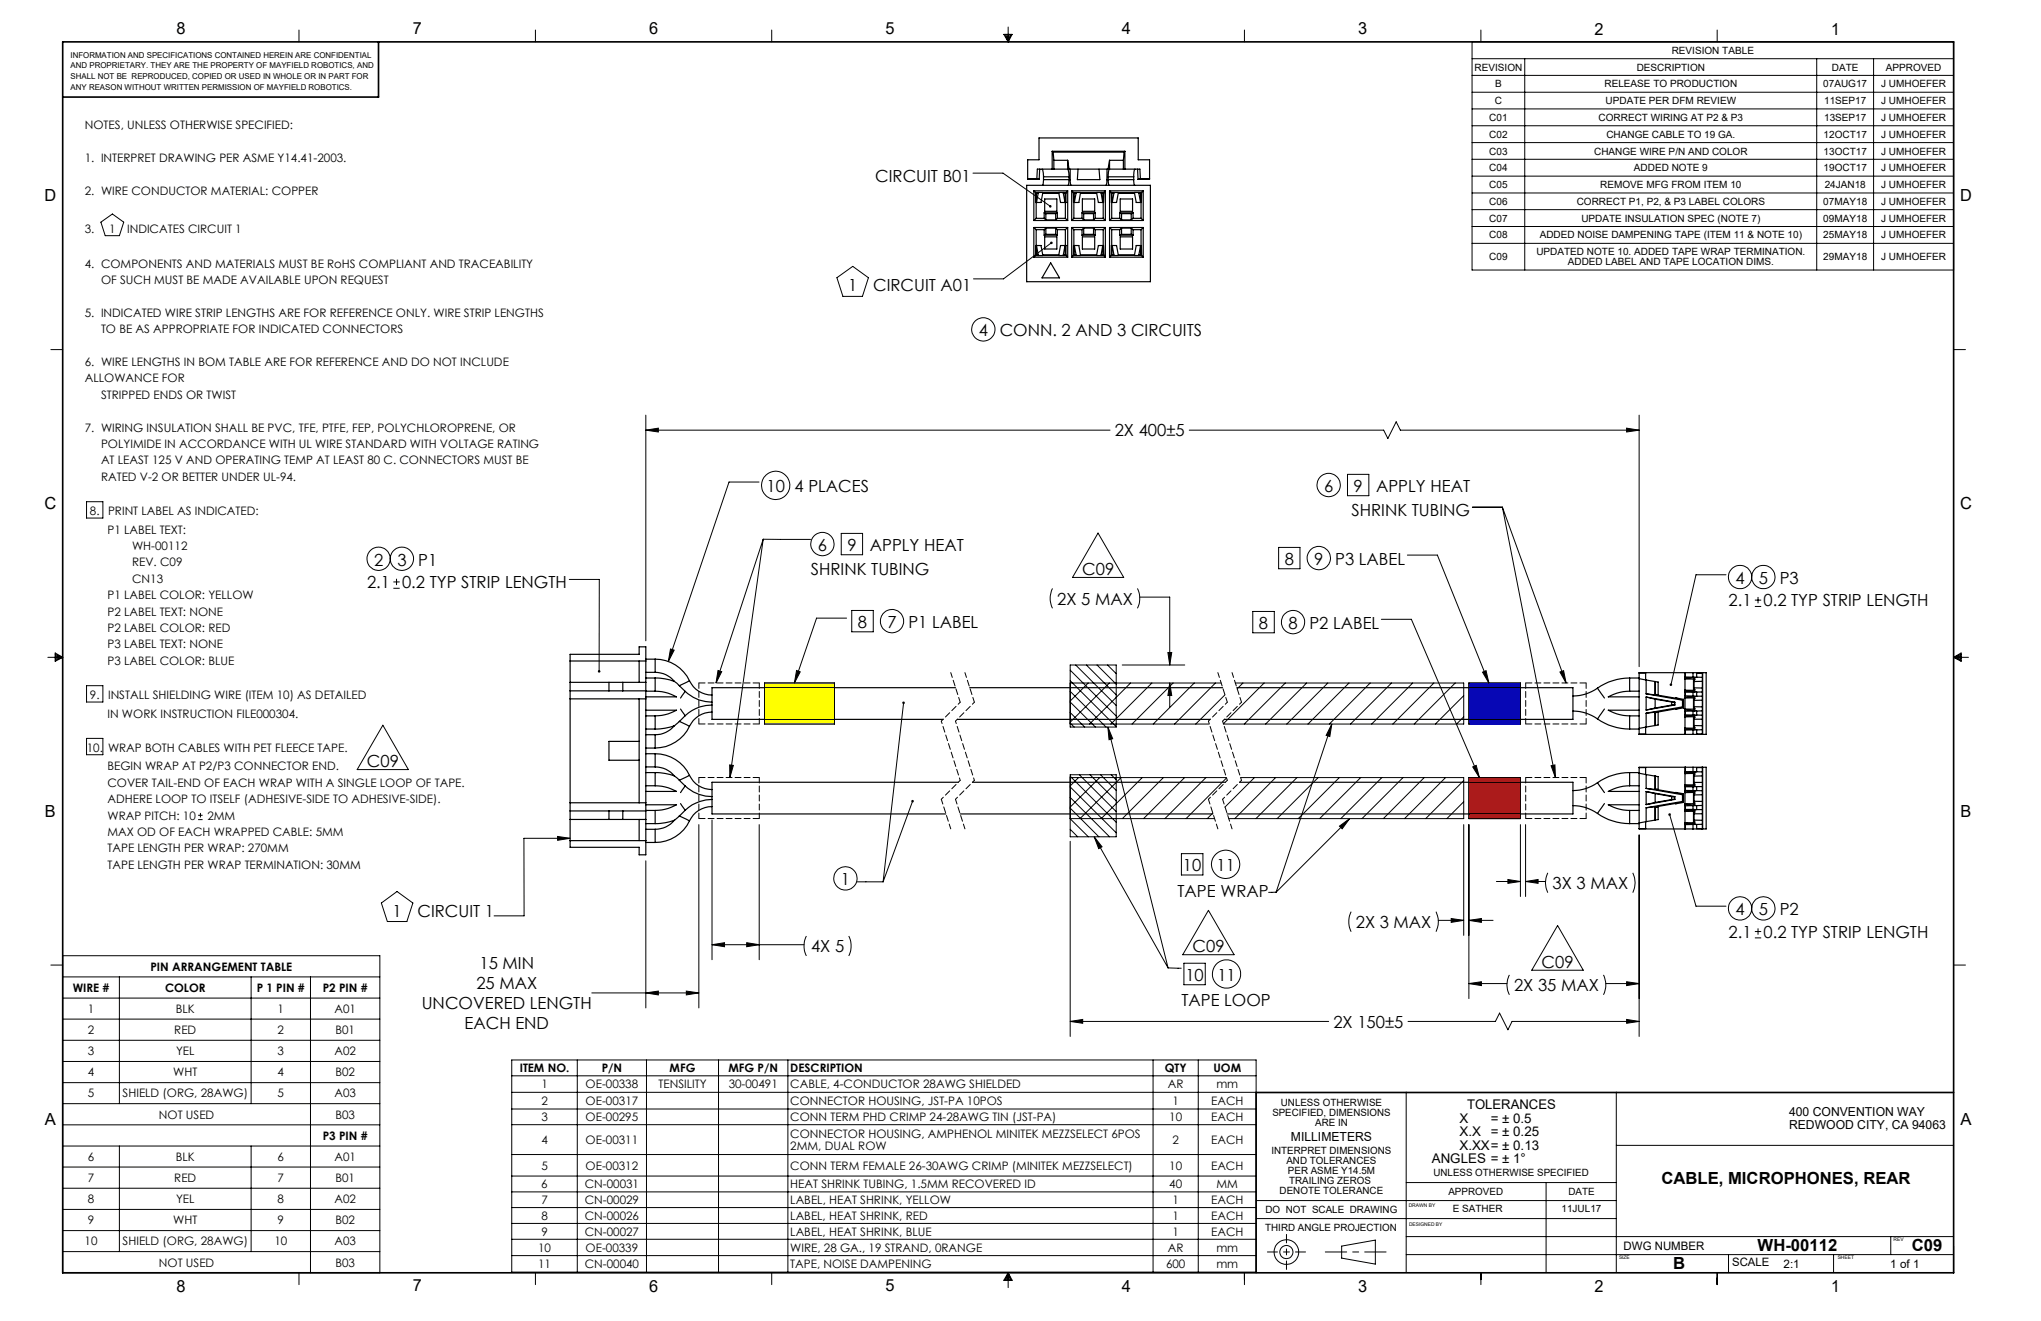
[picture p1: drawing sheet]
<svg xmlns="http://www.w3.org/2000/svg" width="432mm" height="279mm" viewBox="0 0 432 279" stroke-linecap="round" stroke-linejoin="round" font-family="sans-serif">
<g fill="none" stroke="#000" stroke-width=".21">
<path d="M63.3 6.4v2.5M113.3 6.4v2.5M163.3 6.4v2.5M212.4 7.3h1.7l-.8 1.6zM212.7 7.3l.6 1.6M213 7.3l.3 1.6M213.3 5.7v3.2M213.5 7.3l-.2 1.6M213.9 7.3l-.6 1.6M263.3 6.4v2.5M313.3 6.4v2.5M363.3 6.4v2.5"/>
<path d="M10.8 73.9h2.5M413.3 73.9h2.5M10.1 139h3.2M11.7 138.1l1.6 .9-1.6 .9zM11.7 138.4l1.6 .6M11.7 138.7l1.6 .3M13.3 139l-1.6 .6M13.3 139l-1.6 .3M413.3 139h3.2M413.3 139l1.6-.9v1.8zM413.3 139l1.6 .6M413.3 139l1.6 .3"/>
<path d="M414.9 138.4l-1.6 .6M414.9 138.7l-1.6 .3M161.7 144.5h14.8v8.6h-14.8zM310.8 144.5h10.9v8.6h-10.9zM310.8 164.5h10.9v8.6h-10.9zM10.8 204.1h2.5M413.3 204.1h2.5M297.5 231.1v38.1M341.9 231.1v38.1M265.7 257.7h76.2M265.7 253.9h76.2M297.5 250.1h44.4"/>
<path d="M327.1 250.1v19.1M341.9 242.3h71.4M63.3 269.2v2.5M113.3 269.2v2.5M163.3 269.2v2.5M213.3 269.2v3.1M213.3 269.2l.8 1.6h-1.7zM213.3 269.2l-.6 1.6M213.3 269.2l-.3 1.6M213.3 269.2l.6 1.6M213.3 269.2l.2 1.6M263.3 269.2v2.5"/>
<path d="M283.8 263.6l7.2-1.3v5.1l-7.2-1.3zM297.5 265.4h115.8M297.5 261.5h115.8M313.3 269.2v2.5M363.3 269.2v2.5M365.7 265.4v3.8M387.9 265.4v3.8M400 261.5v3.9M413.3 263.6v5.6"/>
<circle cx="208" cy="69.7" r="2.47"/>
<circle cx="272.2" cy="264.8" r="2.6"/>
<circle cx="272.2" cy="264.8" r="1.38"/>
</g>
<path d="M293.2 264.8h-12.8" fill="none" stroke="#000" stroke-width=".21" stroke-dasharray="15.2 1.3 1.3 1.3" stroke-dashoffset="10.7"/>
<path d="M276.2 264.8h-8.1" fill="none" stroke="#000" stroke-width=".21" stroke-dasharray="15.2 1.3 1.3 1.3" stroke-dashoffset="13.1"/>
<path d="M272.2 268.5v-7.4" fill="none" stroke="#000" stroke-width=".21" stroke-dasharray="15.2 1.3 1.3 1.3" stroke-dashoffset="13.4"/>
<path d="M13.3 8.9h400v260.3h-400zM80.1 8.9v11.6h-66.8M413.3 231.1h-147.6v38.1" fill="none" stroke="#000" stroke-width=".35"/>
<path d="M310.8 164.5h10.9v8.6h-10.9z" fill-rule="evenodd" fill="#f00"/>
<path d="M161.7 144.5h14.8v8.6h-14.8z" fill-rule="evenodd" fill="#ff0"/>
<path d="M310.8 144.5h10.9v8.6h-10.9z" fill-rule="evenodd" fill="#00f"/>
<g fill="none" stroke="#000" stroke-width=".21">
<path d="M311.4 8.9h101.9v48.2h-101.9zM311.4 12.4h101.9M311.4 19.5h101.9M311.4 15.9h101.9M322.6 12.4v44.7M384.4 12.4v44.7M396.4 12.4v44.7M205.8 36.6h6.4l10 7M311.4 23h101.9M311.4 26.6h101.9M311.4 30.2h101.9M311.4 33.7h101.9"/>
<path d="M311.4 37.3h101.9M21.3 47l2.5-1.7 2.4 1.7-.9 2.8h-3zM177.1 58.7l3.3-2.4 3.3 2.4-1.2 4h-4.2zM222.4 51.4l-10.1 7.6h-6.3M311.4 40.8h101.9M311.4 44.3h101.9M311.4 47.9h101.9M311.4 51.5h101.9M136.6 91l2.7-.4v.8zM136.6 87.8v47.7M136.6 91h98.2M251.6 91h41.1l.9 1.7 1.8-3.5 .9 1.8h50.5"/>
<path d="M344.1 90.6l2.7 .4-2.7 .4zM346.8 87.8v53.2M18.3 106.1h3.5v3.5h-3.5zM160.6 102h-6.4l-12.8 37.9M161.5 114.1l-10 30.4M161.5 114.1h10M161.5 114.1l-7.1 50.4M178 112.8h4.5v4.5h-4.5zM232.3 112.7l5.4 9.4h-10.8zM270.5 115.8h4.5v4.5h-4.5zM285.1 100.3h4.5v4.5h-4.5zM297.7 117.4h6.4l10.9 27.1"/>
<path d="M311.5 107.3h6.4M317.9 107.3l13.4 37.2M317.9 107.3l11.2 57.2M83.2 124.4h1.4M83.2 123.1h1.4M83.9 122.4v1.4M120.4 122.6h6.4v19.4M141.9 137.3l.7 .2-1.2 2.4zM179.1 130.7h-6.3l-4.7 13.8M180.2 129.1h4.5v4.5h-4.5zM222.7 124.5l-.2 .2a4.8 4.8 0 0 0 .2 4M240.6 124.5a4.7 4.7 0 0 1 0 4.2"/>
<path d="M241.1 126.3h6.4v14.4M247.1 138h.8l-.4 2.7zM265 129.3h4.6v4.5h-4.6zM292.2 131h6.4l14.4 33.5M365.2 121.6h-6.4l-5.3 23.2M371.3 128.3h1.3M371.3 126.9h1.3M371.9 126.3v1.3M18.3 145h3.5v3.5h-3.5zM18.3 156.2h3.5v3.4h-3.5zM81 153.4l5.4 9.4h-10.8zM151.9 141.8l.8 .3-1.2 2.4z"/>
<path d="M161.7 144.5h14.8v8.6h-14.8zM168.5 141.8l.8 .3-1.2 2.4zM191.2 148.6l-4.4 37.9M226.4 140.7h9.7v13.1h-9.7zM226.4 144.5h31.9M226.4 153.1h29.4M226.4 153l.9 .8M226.4 150.7l3.1 3.1M226.4 148.5l5.3 5.3M226.4 146.2l7.6 7.6M226.4 144l9.7 9.7M226.4 141.7l9.7 9.7"/>
<path d="M227.6 140.7l8.5 8.5M229.8 140.7l6.3 6.3M230.2 144.5l-3.8 3.8M232.1 140.7l4 4M234.3 140.7l1.8 1.8M234.4 153.8l12.7 50.9M234.4 153.8l1 2.4-.8 .3zM234.7 144.5l-8.3 8.3M237.4 140.7h13.2M239.2 144.5l-8.7 8.6M243.7 144.5l-8.7 8.6M247.5 144.5l.4 2.6h-.8z"/>
<path d="M247.5 144.5v5M248.2 144.5l-8.7 8.6M252.7 144.5l-8.7 8.6M257.1 144.5l-8.6 8.6M259.2 147l-6.2 6.1M261.3 144.5h48.4v8.6h-50.9M263 144.5l-1.3 1.2M267.4 144.5l-8.6 8.6M271.9 144.5l-8.7 8.6M276.4 144.5l-8.6 8.6M280.9 144.5l-8.7 8.6M281.8 153.1l-11.8 35.6"/>
<path d="M281.8 153.1l-.5 2.7-.7-.3zM285.4 144.5l-8.7 8.6M289.9 144.5l-8.7 8.6M294.4 144.5l-8.7 8.6M298.9 144.5l-8.7 8.6M303.4 144.5l-8.7 8.6M307.9 144.5l-8.7 8.6M309.7 147.1l-6 6M309.7 151.6l-1.5 1.5M310.8 144.5h10.9v8.6h-10.9zM313.7 142.2l.7-.3 .6 2.6zM330 142.1l.8-.2 .5 2.6z"/>
<path d="M41.9 173.4h1M41.9 172.4h1M42.4 171.9v1M118 176.9l2.6 .4-2.6 .4zM120.6 177.3h-9.8l.1 16.4h-6.4M147.8 174.4v38.8M150.6 173.4v29.6M154.4 161.8l.8 .1-.8 2.6zM160.6 174.4v28.6M193.1 169.4l-6.3 17.1M226.4 163.9h9.7v13.1h-9.7zM226.4 177.9v41.3"/>
<path d="M226.4 164.5h33M226.4 175.4l1.6 1.6M226.4 170.9l6.1 6.1M226.4 168.7l8.3 8.3M226.4 166.4l9.7 9.7M226.4 164.2l9.7 9.7M228.2 164.5l-1.8 1.7M228.4 163.9l7.7 7.8M230.6 163.9l5.5 5.5M231.5 177l15.6 27.7M231.5 177l1.7 2.1-.8 .4zM232.7 164.5l-6.3 6.2"/>
<path d="M232.8 163.9l3.3 3.3M235.1 163.9l1 1M237.2 164.5l-8.7 8.6M241.7 164.5l-8.7 8.6M246.1 164.5l-8.6 8.6M250.6 164.5l-8.7 8.6M255.1 164.5l-8.6 8.6M256.6 172l-1.2 1.1M256.9 173.1h-30.5l3.9 3.9M259.5 164.6l-8.6 8.5M262.4 164.5h47.3v8.6h-49.8M265.4 164.5l-6.2 6.2"/>
<path d="M269.9 164.5l-8.7 8.6M274.4 164.5l-8.7 8.6M278.9 164.5l-8.7 8.6M283.4 164.5l-8.7 8.6M283.4 174.7l2.1-1.6-1.5 2.2zM285.5 173.1l-15.5 15.6M287.9 164.5l-8.7 8.6M292.3 164.5l-8.6 8.6M296.8 164.5l-8.7 8.6M301.3 164.5l-8.6 8.6M305.8 164.5l-8.7 8.6M309.7 174.4v23.4"/>
<path d="M309.7 165.1l-8.1 8M309.7 169.6l-3.6 3.5M310.8 164.5h10.9v8.6h-10.9zM310.8 174.4v36.8M311.6 162.2l.7-.3 .7 2.6zM321.7 174.4v15.2M322.8 174.4v15.2M328.2 162l.8-.2 .1 2.7zM346.8 176.6v42.6M353.2 172.3l5.6 19.4h6.4M80.7 191l3.3-2.4 3.3 2.4-1.2 3.9h-4.1zM136.6 182.1v31.1"/>
<path d="M150.6 199.8l2.7-.4v.8zM150.6 199.8h19.5M158 199.4l2.6 .4-2.6 .4zM170.6 198a4.7 4.7 0 0 0 0 4.2M179.6 198a4.7 4.7 0 0 1 0 4.2M181.3 186.5h5.5M249.9 180.6h4.6v4.5h-4.6zM255.7 192.5l5.4 9.4h-10.9zM270 188.7h-1.6M285.9 192.8a4.8 4.8 0 0 0 0 4.3M303.8 192.8a4.8 4.8 0 0 1 0 4.3M304.3 194.7h5.4"/>
<path d="M307 194.3l2.7 .4-2.7 .4zM310.8 194.7l2.6-.4v.8zM310.8 194.7h5.1M316.6 186.4h5.1M319 186l2.7 .4-2.7 .4zM322.8 186.4l2.6-.4v.8zM322.8 186.4h4.2M327.4 184.6a4.7 4.7 0 0 0 0 4.2M329.5 195.8l5.5 9.4h-10.9zM345.4 184.6a4.7 4.7 0 0 1 0 4.2M371.3 198.4h1.3M371.3 197h1.3"/>
<path d="M371.9 196.4v1.3M13.3 202.1h67.1v67.1h-67.1zM13.3 206.6h67.1M13.3 211.1h67.1M13.3 215.5h67.1M25.3 206.6v26.8M53.1 206.6v26.8M65.7 206.6v62.6M125.2 210h22.6M136.6 210l2.7-.4v.8zM145.2 209.6l2.6 .4-2.6 .4zM226.4 216l2.7-.4v.8z"/>
<path d="M226.4 216h54.7M247.1 204.7l2.8 .1M250.5 203.7h4.5v4.6h-4.5zM297.9 216h18.5l.9-1.7 1.7 3.5 .9-1.8h26.9M310.8 208l2.6-.4v.9zM310.8 208h8M319.3 206.2a4.4 4.4 0 0 0 0 4.2M339.2 206.2l.2 .3a4.8 4.8 0 0 1-.2 3.9M339.7 208h7.1M344.1 215.6l2.7 .4-2.7 .4zM344.1 207.6l2.7 .4-2.7 .5zM13.3 237.9h67.1"/>
<path d="M13.3 220h67.1M13.3 224.5h67.1M13.3 229h67.1M13.3 233.4h67.1M108.3 224.2h157.4v44.9h-157.4zM108.3 227.5h157.4M108.3 231h157.4M108.3 234.6h157.4M108.3 237.9h157.4M122.1 224.2v44.9M136.8 224.2v44.9M152 224.2v44.9"/>
<path d="M166.7 224.2v44.9M243.9 224.2v44.9M253.5 224.2v44.9M13.3 242.4h67.1M13.3 246.8h67.1M13.3 251.3h67.1M13.3 255.8h67.1M25.3 242.4v22.3M53.1 242.4v22.3M108.3 244.2h157.4M108.3 248.7h157.4M108.3 252.1h157.4"/>
<path d="M108.3 255.4h157.4M108.3 258.8h157.4M13.3 260.3h67.1M13.3 264.7h67.1M108.3 262.1h157.4M108.3 265.6h157.4"/>
<circle cx="80.1" cy="118.2" r="2.46"/>
<circle cx="85" cy="118.2" r="2.46"/>
<circle cx="164.1" cy="102.7" r="2.99"/>
<circle cx="174" cy="115.1" r="2.46"/>
<circle cx="279" cy="118" r="2.46"/>
<circle cx="281.1" cy="102.6" r="2.46"/>
<circle cx="188.7" cy="131.4" r="2.46"/>
<circle cx="273.6" cy="131.6" r="2.46"/>
<circle cx="368.1" cy="122" r="2.47"/>
<circle cx="373" cy="122" r="2.47"/>
<circle cx="178.8" cy="185.8" r="2.47"/>
<circle cx="259.3" cy="182.8" r="2.98"/>
<circle cx="368.1" cy="192.1" r="2.47"/>
<circle cx="373" cy="192.1" r="2.47"/>
<circle cx="259.5" cy="206" r="2.99"/>
</g>
<path d="M201.1 142.3l2 6.2M204.1 142.3l2 6.2M257.7 142.3l2 6.2M260.7 142.3l2 6.2M199.1 169l2 6.3M202.1 169l2 6.3M255.7 169l2 6.3M258.7 169l2 6.3" fill="none" stroke="#000" stroke-width=".21" stroke-dasharray="1.3 .6" stroke-dashoffset=".2"/>
<path d="M199.1 152.5l4 12.5M202.1 152.5l4 12.5M203.1 148.5l-4 4M206.1 148.5l-4 4M255.7 152.5l4 12.5M258.7 152.5l4 12.5M259.7 148.5l-4 4M262.7 148.5l-4 4M203.1 165l-4 4M206.1 165l-4 4M259.7 165l-4 4M262.7 165l-4 4" fill="none" stroke="#000" stroke-width=".21" stroke-dasharray="1.3 .6" stroke-dashoffset=".7"/>
<path d="M147.9 144.4h12.7M147.9 153.1h12.7M335.6 144.4h-12.8M335.6 153.1h-12.8M147.9 173.1h12.7M147.9 164.4h12.7M335.6 164.4h-12.8M335.6 173.1h-12.8" fill="none" stroke="#000" stroke-width=".21" stroke-dasharray="1.3 .6"/>
<path d="M147.9 144.4v8.7M160.6 144.4v8.7M322.8 144.4v8.7M335.6 144.4v8.7M147.9 173.1v-8.7M160.6 173.1v-8.7M322.8 164.4v8.7M335.6 164.4v8.7" fill="none" stroke="#000" stroke-width=".21" stroke-dasharray="1.3 .6" stroke-dashoffset=".1"/>
<g fill="#000">
<path d="M222.2 51.2a.28 .28 0 0 0 0 .4 .28 .28 0 0 0 .4 0 .28 .28 0 0 0 0-.4l-.2 .2 .2-.2zM222.1 43.4l-.1 .1a.27 .27 0 0 0 0 .4 .27 .27 0 0 0 .4-.1l-.2-.2 .2 .2v-.4zM126.6 141.8l-.1 .3 .3 .2v-.3v.2a.27 .27 0 0 0 .2-.3 .27 .27 0 0 0-.4-.1zM353.3 144.6v.4l.1 .1 .1-.3-.1 .3 .3-.1a.27 .27 0 0 0 0-.4 .27 .27 0 0 0-.4 0zM353.1 172a.28 .28 0 0 0 0 .5 .28 .28 0 0 0 .4-.2 .28 .28 0 0 0-.3-.3v.3zM330 142.1l.8-.2 .5 2.6zM328.2 162l.8-.2 .1 2.7zM168.5 141.8l.8 .3-1.2 2.4zM313.7 142.2l.7-.3 .6 2.6zM141.9 137.3l.7 .2-1.2 2.4zM192.8 169.3a.28 .28 0 0 0 .1 .4 .28 .28 0 0 0 .4-.1 .28 .28 0 0 0-.2-.4v.2v-.2zM190.9 148.5a.28 .28 0 0 0 .1 .4 .28 .28 0 0 0 .4-.2 .28 .28 0 0 0-.2-.3v.2v-.2zM154.4 161.8l.8 .1-.8 2.6zM151.9 141.8l.8 .3-1.2 2.4zM283.4 174.7l2.1-1.6-1.5 2.2zM281.8 153.1l-.5 2.7-.7-.3zM118 176.9l2.6 .4-2.6 .4zM234.4 153.8l1 2.4-.8 .3zM231.5 177l1.7 2.1-.8 .4zM311.6 162.2l.7-.3 .7 2.6z"/>
<path d="M136.6 91l2.7-.4v.8zM344.1 90.6l2.7 .4-2.7 .4zM150.6 199.8l2.7-.4v.8zM158 199.4l2.6 .4-2.6 .4zM145.2 209.6l2.6 .4-2.6 .4zM136.6 210l2.7-.4v.8zM226.4 216l2.7-.4v.8zM344.1 215.6l2.7 .4-2.7 .4zM307 194.3l2.7 .4-2.7 .4zM310.8 194.7l2.6-.4v.8zM319 186l2.7 .4-2.7 .4zM322.8 186.4l2.6-.4v.8zM247.1 138h.8l-.4 2.7zM247.5 144.5l.4 2.6h-.8zM344.1 207.6l2.7 .4-2.7 .5zM310.8 208l2.6-.4v.9z"/>
</g>
<g fill="none" stroke="#000" stroke-width=".25">
<path d="M217.2 39.2h26.2v20.4h-26.2zM217.4 37.8h2M219.4 37.8l.5 .1M219.9 37.9h-2.5v-4.1h2.4v-4.6h21v4.6h2.4v4.1h-2.4M220 35.8l-.1 2.1M220.5 35.8l.3 1.6M220.8 38l-.2 1.2M220.8 37.4h5.4M220.8 38h5.4M220.8 37.4v.6M222.6 32h15.4M222.6 32v3.8"/>
<path d="M222.6 32l.2 .2M222.8 32.2l.2 1.7M222.8 32.2h15M223 33.9v1.9M223 33.9h2.9M225.9 35.8l.3 1.6M225.9 35.8h-6.4l-.1 2M225.9 33.9l.3 1.9h8.2l.3-1.9M225.9 33.9v1.9M226.2 38l-.2 1.2M226.2 37.4v.6M226.4 35.8v2.6l.2 .8"/>
<path d="M228.1 35.8l-.2 2.2h4.8l-.2-2.2M234.2 35.8v2.8l-.2 .6M234.5 38l.2 1.2M234.5 37.4v.6M234.5 37.4h5.4M234.5 38h5.4M234.7 35.8l-.2 .6v1M234.7 35.8h6.5l.1 2M234.7 33.9v1.9M234.7 33.9h3M237.7 33.9v1.9M237.8 32.2l-.1 1.7"/>
<path d="M238 32v3.8M238 32l-.2 .2M239.9 38l.2 1.2M239.9 37.4v.6M240.1 35.8l-.2 .6v1M240.7 35.8l.1 2.1M241.3 37.8h1.9M241.3 37.8l-.5 .1M218.7 40.4h7.2M218.7 40.4v6.2M218.7 48.1v6.3M218.7 46.6h7.2"/>
<path d="M218.7 48.1h7.2M218.7 54.4h7.2M218.7 48.1l.5 .5M218.7 40.4l.4 .3M219.1 54l-.4 .4M219.1 40.7v2.1M219.1 40.7h1.5l-.4 2.1h-.9l.4-2.1M219.1 54h1.5l-.4-2.1h-.9l.4 2.1M219.1 40.9h.5M219.1 53.9h.5M219.1 51.9h.1M219.1 42.8h.1"/>
<path d="M219.1 51.9v2.1M219.1 42.8l.1-1.9v5.3M219.2 48.6v5.3l-.1-2M219.2 48.6h1.7M219.2 46.2l-.5 .4M219.2 46.2h1.7M220.6 40.8h3.4M220.6 54h3.4M220.6 40.9h3.4M220.6 53.9h3.4M220.9 46.2l.4 .3M220.9 45v1.2"/>
<path d="M220.9 48.6v1.1M220.9 45l.4 .2M220.9 49.7h2.8M220.9 45h2.8M221 42.1h2.6v2.6h-2.6zM221 50.1h2.6v2.6h-2.6zM221.3 48.2h2M221.3 48.2l-.4 .4M221.3 46.5h2M221.3 45.2h2M221.3 49.6h2M221.3 45.2v1.3"/>
<path d="M221.3 48.2v1.4M221.3 49.6l-.4 .1M222.3 55.6l1.9 3.2h-3.7zM223.3 48.2l.4 .4M223.3 49.6l.4 .1M223.3 45.2v1.3M223.3 48.2v1.4M223.7 48.6h1.7M223.7 46.2h1.7M223.7 46.2l-.4 .3M223.7 45v1.2M223.7 48.6v1.1"/>
<path d="M223.7 45l-.4 .2M224.9 40.7l.4 2.1h-.9l-.4-2.1h1.5M224.9 54l.4-2.1h-.9l-.4 2.1h1.5M224.9 40.9h.6M224.9 53.9h.6M225.4 46.2l.5 .4M225.4 48.6v5.3l.1-2M225.5 42.8h.1M225.5 51.9h.1M225.5 42.8l-.1-1.9v5.3M225.5 51.9v2.1M225.5 54l.4 .4"/>
<path d="M225.5 40.7v2.1M225.9 40.4v6.2M225.9 48.1v6.3M225.9 48.1l-.5 .5M225.9 40.4l-.4 .3M226.7 40.4h7.2M226.7 46.6h7.2M226.7 48.1h7.2M226.7 54.4h7.2M226.7 40.4v6.2M226.7 48.1v6.3M226.7 48.1l.5 .5"/>
<path d="M226.7 40.4l.4 .3M227.1 40.7h1.5l-.4 2.1h-.9l.4-2.1M227.1 54h1.5l-.4-2.1h-.9l.4 2.1M227.1 54l-.4 .4M227.1 40.7l.1 5.5M227.1 40.9h.5M227.1 53.9h.5M227.2 48.6h1.7M227.2 46.2h1.7M227.2 48.6l-.1 5.4M227.2 46.2l-.5 .4M228.6 40.8h3.4"/>
<path d="M228.6 54h3.4M228.6 40.9h3.4M228.6 53.9h3.4M228.9 46.2l.4 .3M228.9 45v1.2M228.9 48.6v1.1M228.9 45l.4 .2M228.9 49.7h2.8M228.9 45h2.8M229 42.1h2.6v2.6h-2.6zM229 50.1h2.6v2.6h-2.6zM229.3 48.2h2.1"/>
<path d="M229.3 46.5h2.1M229.3 48.2l-.4 .4M229.3 45.2v1.3M229.3 48.2v1.4M229.3 45.2h2.1M229.3 49.6h2.1M229.3 49.6l-.4 .1M231.4 48.2l.3 .4M231.4 45.2v1.3M231.4 48.2v1.4M231.4 49.6l.3 .1M231.7 48.6h1.7"/>
<path d="M231.7 46.2h1.7M231.7 46.2l-.3 .3M231.7 45v1.2M231.7 48.6v1.1M231.7 45l-.3 .2M232.9 40.7l.4 2.1h-.9l-.4-2.1h1.5M232.9 54l.4-2.1h-.9l-.4 2.1h1.5M232.9 40.9h.6M232.9 53.9h.6M233.4 48.6v5.3l.1-2v2.1M233.4 46.2l.5 .4M233.5 40.7v2.1l-.1-1.9v5.3"/>
<path d="M233.5 54l.4 .4M233.9 40.4v6.2M233.9 48.1v6.3M233.9 40.4l-.4 .3M233.9 48.1l-.5 .5M234.7 40.4h7.2M234.7 46.6h7.2M234.7 48.1h7.2M234.7 54.4h7.2M234.7 40.4v6.2M234.7 48.1v6.3M234.7 48.1l.5 .5"/>
<path d="M234.7 40.4l.4 .3M235.1 40.7h1.5l-.4 2.1h-.9l.4-2.1M235.1 54h1.5l-.4-2.1h-.9l.4 2.1M235.1 54l-.4 .4M235.1 40.7v2.1M235.1 40.9h.6M235.1 53.9h.6M235.1 51.9h.1M235.1 51.9v2.1M235.1 42.8h.1M235.2 42.8v-1.9v5.3M235.2 48.6h1.7"/>
<path d="M235.2 46.2h1.7M235.2 48.6v5.3v-2M235.2 46.2l-.5 .4M236.6 40.8h3.4M236.6 54h3.4M236.6 40.9h3.4M236.6 53.9h3.4M236.9 46.2l.4 .3M236.9 45v1.2M236.9 48.6v1.1M236.9 45l.4 .2M236.9 49.7h2.8"/>
<path d="M236.9 45h2.8M237 42.1h2.6v2.6h-2.6zM237 50.1h2.6v2.6h-2.6zM237.3 48.2h2M237.3 46.5h2M237.3 48.2l-.4 .4M237.3 45.2h2M237.3 49.6h2M237.3 45.2v1.3M237.3 48.2v1.4M237.3 49.6l-.4 .1M239.3 48.2l.4 .4"/>
<path d="M239.3 49.6l.4 .1M239.3 45.2v1.3M239.3 48.2v1.4M239.7 48.6h1.7M239.7 46.2h1.7M239.7 46.2l-.4 .3M239.7 45v1.2M239.7 48.6v1.1M239.7 45l-.4 .2M240.9 40.7l.4 2.1h-.9l-.4-2.1h1.5M240.9 54l.4-2.1h-.9l-.4 2.1h1.5M240.9 40.9h.6"/>
<path d="M240.9 53.9h.6M241.4 48.6l.1 5.4M241.4 46.2l.5 .4M241.5 40.7l-.1 5.5M241.5 54l.4 .4M241.9 40.4v6.2M241.9 48.1v6.3M241.9 48.1l-.5 .5M241.9 40.4l-.4 .3M120.6 138.4h14.6v-1.6h1.4v44h-1.4v-1.6h-14.6zM120.6 139.8h16M135.2 139.8v4.5"/>
<path d="M136.6 139.4h2M138.6 139.4a8 8 0 0 1 7.3 4.6M138.6 139.4v2.8M120.6 147.8h16M120.6 144.3h16M120.6 146.1h16M128.8 144.3v1.8M131.8 144.3v1.8M135.2 147.8v22M135.2 156.8h-6.4v4h6.4M136.6 150.2h6.5l-1.7 .8-1.4 .3-1.4 .1M136.6 143.4h2"/>
<path d="M136.6 146.2h2M136.6 151.4h2M136.6 154.2h2M136.6 159.4h2M136.6 142.2h2M136.6 155.4h2M136.6 158.2h2M138.6 159.4a8 8 0 0 1 7.3 4.6M138.6 146.2l1.4 .1 1.4 .3 1.7 .8h-6.5M138.6 143.4a11.7 11.7 0 0 1 4.1 .7M138.6 142.2a5.2 5.2 0 0 1 4.1 1.9M138.6 159.4v2.8"/>
<path d="M138.6 151.4v2.8M138.6 143.4v2.8M138.6 155.4v2.8M142.7 153.5a11.7 11.7 0 0 1-4.1 .7M142.7 153.5a5.2 5.2 0 0 1-4.1 1.9M142.7 144.1l1 .9M143.7 145l1.3 1.2M143.7 152.6l-1 .9M143.7 152.6l2.2 1M144 150l1 1.4M145 146.2a8.3 8.3 0 0 0 5.6 2.3M145 151.4l-1.3 1.2"/>
<path d="M145 146.2l-1 1.4M145.9 144a5.3 5.3 0 0 0 4.7 3M145.9 153.6a8.1 8.1 0 0 1-7.3 4.6M145.9 144l-2.2 1M150.6 150.6a5.3 5.3 0 0 0-4.7 3M150.6 149.1a8.3 8.3 0 0 0-5.6 2.3M202.1 145.5h-51.5v6.7h48.9M202.5 152.2h53.5M205.1 145.5h53.6M261.7 145.5h71.1v6.7h-73.8M332.8 150.4a9 9 0 0 1 5.2 1.6M338 145.6a9 9 0 0 1-5.2 1.6"/>
<path d="M338 152a12.2 12.2 0 0 0 6.8 2.2M338 145.6l1.4 2M339.4 150l-1.4 2M344.8 146.2l-1.4 .1-1.3 .3-1.8 .8h6.5M344.8 143.4a12.2 12.2 0 0 0-6.8 2.2M344.8 143.4v2.8M344.8 151.4v2.8M344.8 143.4h2M344.8 146.2h2M344.8 151.4h2M344.8 154.2h2M346.8 150.2h-6.5l1.8 .8 1.3 .3 1.4 .1"/>
<path d="M346.8 142.3h14.2v13h-14.2zM346.8 143.5l1.5 .3M346.8 142.3h1.4v1.5M348.2 153.8v1.5h-1.4M348.3 143.8v3M348.3 147.4v2.8M348.3 150.8v3M348.3 153.8l-1.5 .3M348.3 146.8l7.7 1.3M348.3 147.4l6 1.1M348.3 147.4l1.9 .5M348.3 146.8l1.8 .2"/>
<path d="M348.3 143.8l1.8 .3M350.1 144.1v2.9M350.1 150.6v2.9M350.1 150.6l-1.8 .2M350.1 153.5l-1.8 .3M350.1 150.6l.1 .1M350.1 144.1h.1M350.1 153.5h.1M350.2 147.9l3.5 .6M350.2 149.8l-1.9 .4M350.2 146.9l4.4 .8M350.2 146.9l-.1 .1"/>
<path d="M350.2 147.9v1.9M350.2 150.7v2.8M350.2 146.9h.1M350.2 150.7h.1M350.2 150.7l.6-.1v2.8l-.6 .1M350.2 144.1l.6 .2v2.7l-.6-.1M350.2 144.1v2.8M353.7 148.5l.6 .1M353.7 149.1l-3.5 .7M353.7 148.5v.6M354.3 149l-.6 .1M354.3 149v.1"/>
<path d="M354.3 148.6v.4M354.3 148.5v.6M354.3 149.1l-6 1.1M354.3 148.5v.1M354.5 149.9l-4.3 .8M354.5 147.6l.1 .1M354.5 147.6l1.7 .3M354.5 147.6v.1M354.5 149.9v.1M354.6 149.9h.1M354.6 147.7h.1M354.6 149.9l-.1 .1"/>
<path d="M354.6 149.9h-.1M356 148.1v1.4M356 149.5l-7.7 1.3M356 149.5l.2 .2M356.2 147.9l-.2 .2M356.2 149.7l-1.7 .3M356.2 147.9v1.8M356.5 142.3v13M356.6 142.3v1.2M356.6 146.1v1.4M356.6 150.1v1.4M356.6 154.1v1.2"/>
<path d="M356.6 154.1l2 .2M356.6 151.5l-.1 .1h1.8M356.6 150.1l2 .2M356.6 143.5l-.1 .1h1.8M356.6 147.5l-.1 .1h1.8M356.6 146.1l2 .2M356.6 151.2h1.6M356.6 146.4h1.6M356.6 147.2h1.6M356.6 143.2h1.6M358.2 142.3v.9M358.2 146.4v.8"/>
<path d="M358.2 150.4v.8M358.2 154.4v.9M358.2 154.4h-1.6M358.2 150.4h-1.6M358.2 154.4h.8M358.2 150.4h.8M358.2 151.2h.8M358.2 147.2h.8M358.2 143.2h.8M358.3 154h-1.8l.1 .1M358.3 154l.3 .3M358.3 143.6v2.4"/>
<path d="M358.3 147.6v2.4M358.3 151.6v2.4M358.3 150h-1.8l.1 .1M358.3 150l.3 .3M358.3 146h-1.8l.1 .1M358.3 146l.3 .3M358.4 152.1h1.8M358.4 153.5h1.8M358.4 149.5h1.8M358.4 145.5h1.8M358.6 151.3l-2 .2M358.6 151.3l-.3 .3"/>
<path d="M358.6 147.3l-2 .2M358.6 147.3l-.3 .3M358.6 143.3l-2 .2M358.6 143.3l-.3 .3M358.6 151.3v.5l-.2 .1v1.8l.2 .1v.5M358.6 143.3v.5l-.2 .2v1.7l.2 .1v.5M358.6 147.3v.5l-.2 .2v1.6l.2 .2v.5M359 143.2v-.8h1.2v12.9h-1.2v-.9M359 146.4v.8M359 150.4v.8M359 151.2l1.2 .1M359 146.4h1.2"/>
<path d="M359 147.2h1.2M359 143.2l1.2 .1M359 146.4h-.8M360.1 142.3v.1M360.1 155.3h.1M360.2 154.3l-1.2 .1M360.2 150.4h-1.2M360.2 148.1h-1.8M360.2 144.1h-1.8M360.2 142.3v13M120.6 169.8h16M120.6 171.5h16"/>
<path d="M120.6 173.3h16M120.6 177.8h16M128.8 171.5v1.8M131.8 171.5v1.8M135.2 173.3v4.5M136.6 170.2h6.5l-1.7 .8-1.4 .3-1.4 .1M136.6 163.4h2M136.6 166.2h2M136.6 171.4h2M136.6 174.2h2M136.6 162.2h2M136.6 175.4h2"/>
<path d="M136.6 178.2h2M138.6 166.2l1.4 .1 1.4 .3 1.7 .8h-6.5M138.6 163.4a11.7 11.7 0 0 1 4.1 .7M138.6 162.2a5.2 5.2 0 0 1 4.1 1.9M138.6 171.4v2.8M138.6 163.4v2.8M138.6 175.4v2.8M142.7 173.5a11.7 11.7 0 0 1-4.1 .7M142.7 173.5a5.2 5.2 0 0 1-4.1 1.9M142.7 164.1l1 .9M143.7 165l1.3 1.2M143.7 172.6l-1 .9"/>
<path d="M143.7 172.6l2.2 1M144 170l1 1.4M145 166.2a8.1 8.1 0 0 0 5.6 2.3M145 171.4l-1.3 1.2M145 166.2l-1 1.4M145.9 164a5.3 5.3 0 0 0 4.7 3M145.9 173.6a8 8 0 0 1-7.3 4.6M145.9 164l-2.2 1M150.6 170.6a5.3 5.3 0 0 0-4.7 3M150.6 169.1a8.5 8.5 0 0 0-5.6 2.3M202.7 165.5h-52.1v6.7h49.5M203.1 172.2h53.5"/>
<path d="M205.7 165.5h53.6M262.3 165.5h70.5v6.7h-73.2M332.8 170.4a9 9 0 0 1 5.2 1.6M338 165.6a9 9 0 0 1-5.2 1.6M338 172a12.2 12.2 0 0 0 6.8 2.2M338 165.6l1.4 2M339.4 170l-1.4 2M344.8 166.2l-1.4 .1-1.3 .3-1.8 .8h6.5M344.8 163.4a12.2 12.2 0 0 0-6.8 2.2M344.8 163.4v2.8M344.8 171.4v2.8M344.8 163.4h2"/>
<path d="M344.8 166.2h2M344.8 171.4h2M344.8 174.2h2M346.8 170.2h-6.5l1.8 .8 1.3 .3 1.4 .1M346.8 162.3h14.2v13h-14.2zM346.8 162.3h1.4v1.5M346.8 163.5l1.5 .3M348.2 173.8v1.5h-1.4M348.3 163.8v3M348.3 167.4v2.8M348.3 170.9v2.9M348.3 173.8l-1.5 .3"/>
<path d="M348.3 166.8l7.7 1.3M348.3 167.4l6 1.1M348.3 167.4l1.9 .5M348.3 166.8l1.8 .2M348.3 163.8l1.8 .3M350.1 164.1v2.9M350.1 170.6v2.9M350.1 170.6l-1.8 .3M350.1 173.5l-1.8 .3M350.1 170.6l.1 .1M350.1 164.1h.1M350.1 173.5h.1"/>
<path d="M350.2 167.9v1.8M350.2 170.7v2.8M350.2 167.9l3.5 .6M350.2 169.7l-1.9 .5M350.2 166.9l-.1 .1M350.2 166.9l4.3 .8M350.2 166.9h.1M350.2 170.7h.1M350.2 170.7l.6-.1v2.8l-.6 .1M350.2 164.1l.6 .2v2.7l-.6-.1M350.2 164.1v2.8M353.7 168.5l.6 .1"/>
<path d="M353.7 168.5v.6M353.7 169.1l-3.5 .6M354.3 169.1h-.6M354.3 168.6v.5M354.3 169.1h.1M354.3 168.5v.6M354.3 169.1l-6 1.1M354.3 168.5v.1M354.5 167.7h.1M354.5 167.6v.1M354.5 169.9v.1M354.5 167.6l.1 .1"/>
<path d="M354.5 167.6l1.7 .3M354.6 169.9h.1M354.6 167.7h.1M354.6 169.9l-.1 .1M354.6 169.9l-4.4 .8M356 168.1v1.4M356 169.5l-7.7 1.4M356 169.5l.2 .2M356.2 167.9v1.8M356.2 167.9l-.2 .2M356.2 169.7l-1.7 .3M356.5 162.3v13"/>
<path d="M356.6 162.3v1.2M356.6 166.1v1.4M356.6 170.1v1.4M356.6 174.1v1.2M356.6 174.1l2 .2M356.6 171.5l-.1 .1h1.8M356.6 170.1l2 .2M356.6 163.5l-.1 .1h1.8M356.6 167.5l-.1 .1h1.8M356.6 166.1l2 .2M356.6 171.2h1.6M356.6 166.4h1.6"/>
<path d="M356.6 167.2h1.6M356.6 163.2h1.6M358.2 162.3v.9M358.2 166.4v.8M358.2 170.4v.8M358.2 174.4v.9M358.2 174.4h-1.6M358.2 170.4h-1.6M358.2 174.4h.8M358.2 170.4h.8M358.2 171.2h.8M358.2 167.2h.8"/>
<path d="M358.2 163.2h.8M358.3 163.6v2.4M358.3 167.6v2.4M358.3 171.6v2.4M358.3 174h-1.8l.1 .1M358.3 174l.3 .3M358.3 170h-1.8l.1 .1M358.3 170l.3 .3M358.3 166h-1.8l.1 .1M358.3 166l.3 .3M358.4 172.1h1.8M358.4 173.5h1.8"/>
<path d="M358.4 169.5h1.8M358.4 165.5h1.8M358.6 163.3v.5l-.2 .2v1.7l.2 .1v.5M358.6 167.3v.5l-.2 .2v1.7l.2 .1v.5M358.6 171.3v.5l-.2 .1v1.7l.2 .2v.5M358.6 171.3l-2 .2M358.6 171.3l-.3 .3M358.6 167.3l-2 .2M358.6 167.3l-.3 .3M358.6 163.3l-2 .2M358.6 163.3l-.3 .3M359 163.2v-.9h1.2v13h-1.2v-.9"/>
<path d="M359 166.4v.8M359 170.4v.8M359 166.4h1.2M359 171.2h1.2M359 167.2l1.2 .1M359 163.2l1.2 .1M359 166.4h-.8M360.1 162.3h.1M360.1 175.3h.1M360.2 174.3l-1.2 .1M360.2 170.4h-1.2M360.2 168.1h-1.8"/>
<path d="M360.2 164.1h-1.8M360.2 162.3v13"/>
</g>
<g font-size="3.5">
<text x="37.3" y="7.3">8</text>
<text x="87.3" y="7.3">7</text>
<text x="137.3" y="7.3">6</text>
<text x="187.3" y="7.3">5</text>
<text x="237.3" y="7.3">4</text>
<text x="287.4" y="7.3">3</text>
<text x="337.4" y="7.3">2</text>
<text x="387.4" y="7.3">1</text>
<text x="185.2" y="38.4">CIRCUIT B01</text>
<text x="9.4" y="42.5">D</text>
<text x="414.7" y="42.5">D</text>
<text x="179.4" y="61.6">1</text>
<text x="184.7" y="61.6">CIRCUIT A01</text>
<text x="207.1" y="71.2">4 CONN. 2 AND 3 CIRCUITS</text>
<text x="235.8" y="92.3">2X 400±5</text>
<text x="9.4" y="107.6">C</text>
<text x="162.2" y="104.1">10</text>
<text x="168.1" y="104.1">4 PLACES</text>
<text x="280.1" y="104.1">6</text>
<text x="286.4" y="104.1">9</text>
<text x="291.1" y="104.1">APPLY HEAT</text>
<text x="414.7" y="107.7">C</text>
<text x="285.9" y="109.1">SHRINK TUBING</text>
<text x="79.1" y="119.7">2</text>
<text x="84.1" y="119.7">3 P1</text>
<text x="173" y="116.6">6</text>
<text x="179.3" y="116.6">9</text>
<text x="184" y="116.6">APPLY HEAT</text>
<text x="271.8" y="119.5">8</text>
<text x="278" y="119.5">9 P3 LABEL</text>
<text x="77.6" y="124.4">2.1</text>
<text x="85.1" y="124.4">0.2 TYP STRIP LENGTH</text>
<text x="171.5" y="121.6">SHRINK TUBING</text>
<text x="229" y="121.6">C09</text>
<text x="367.2" y="123.5">4</text>
<text x="372.1" y="123.5">5 P3</text>
<text x="223.7" y="127.9">2X 5 MAX</text>
<text x="365.7" y="128.3">2.1</text>
<text x="373.1" y="128.3">0.2 TYP STRIP LENGTH</text>
<text x="181.5" y="132.9">8</text>
<text x="187.8" y="132.9">7 P1 LABEL</text>
<text x="266.4" y="133.1">8</text>
<text x="272.6" y="133.1">8 P2 LABEL</text>
<text x="77.6" y="162.2">C09</text>
<text x="9.5" y="172.7">B</text>
<text x="414.8" y="172.8">B</text>
<text x="250.3" y="184.3">10</text>
<text x="257.4" y="184.3">11</text>
<text x="177.9" y="187.3">1</text>
<text x="249.1" y="189.7">TAPE WRAP</text>
<text x="328.5" y="188">3X 3 MAX</text>
<text x="83" y="193.9">1</text>
<text x="88.3" y="193.9">CIRCUIT 1</text>
<text x="286.8" y="196.3">2X 3 MAX</text>
<text x="367.2" y="193.6">4</text>
<text x="372.1" y="193.6">5 P2</text>
<text x="171.6" y="201.4">4X 5</text>
<text x="252.3" y="201.4">C09</text>
<text x="365.7" y="198.3">2.1</text>
<text x="373.1" y="198.3">0.2 TYP STRIP LENGTH</text>
<text x="100.8" y="209.2">25 MAX</text>
<text x="101.4" y="205">15 MIN</text>
<text x="250.8" y="207.5">10</text>
<text x="257.5" y="207.5">11</text>
<text x="320.3" y="209.6">2X 35 MAX</text>
<text x="326.2" y="204.7">C09</text>
<text x="89.2" y="213.4">UNCOVERED LENGTH</text>
<text x="249.9" y="212.7">TAPE LOOP</text>
<text x="98.3" y="217.7">EACH END</text>
<text x="282.1" y="217.3">2X 150±5</text>
<text x="9.5" y="237.9">A</text>
<text x="414.8" y="237.9">A</text>
<text x="351.5" y="250.5">CABLE, MICROPHONES, REAR</text>
<text x="354" y="268.5">B</text>
<text x="371.8" y="264.6">WH-00112</text>
<text x="404.5" y="264.7">C09</text>
<text x="37.3" y="273.2">8</text>
<text x="87.3" y="273.1">7</text>
<text x="137.3" y="273.2">6</text>
<text x="187.3" y="273.1">5</text>
<text x="237.3" y="273.2">4</text>
<text x="287.4" y="273.2">3</text>
<text x="337.4" y="273.2">2</text>
<text x="387.4" y="273.2">1</text>
</g>
<g font-size="2.8">
<text x="308.8" y="237.5">X</text>
<text x="310.4" y="234.6">TOLERANCES</text>
<text x="315.4" y="237.5">= ± 0.5</text>
<text x="308.8" y="243.2">X.XX= ± 0.13</text>
<text x="308.8" y="240.3">X.X</text>
<text x="315.4" y="240.3">= ± 0.25</text>
<text x="302.9" y="246.1">ANGLES = ± 1°</text>
</g>
<g font-size="2.6">
<text x="378.5" y="238.9">REDWOOD CITY, CA 94063</text>
<text x="378.5" y="236.1">400 CONVENTION WAY</text>
<text x="273.1" y="241.4">MILLIMETERS</text>
</g>
<g font-size="2.5">
<text x="18" y="27.3">NOTES, UNLESS OTHERWISE SPECIFIED:</text>
<text x="18" y="34.3">1. INTERPRET DRAWING PER ASME Y14.41-2003.</text>
<text x="18" y="41.2">2. WIRE CONDUCTOR MATERIAL: COPPER</text>
<text x="18" y="49.3">3.</text>
<text x="23.1" y="49.3">1</text>
<text x="26.9" y="49.3">INDICATES CIRCUIT 1</text>
<text x="18" y="56.6">4. COMPONENTS AND MATERIALS MUST BE RoHS COMPLIANT AND TRACEABILITY</text>
<text x="21.4" y="60.1">OF SUCH MUST BE MADE AVAILABLE UPON REQUEST</text>
<text x="18" y="67">5. INDICATED WIRE STRIP LENGTHS ARE FOR REFERENCE ONLY. WIRE STRIP LENGTHS</text>
<text x="21.4" y="70.5">TO BE AS APPROPRIATE FOR INDICATED CONNECTORS</text>
<text x="18" y="77.4">6. WIRE LENGTHS IN BOM TABLE ARE FOR REFERENCE AND DO NOT INCLUDE</text>
<text x="18" y="80.9">ALLOWANCE FOR</text>
<text x="21.4" y="84.4">STRIPPED ENDS OR TWIST</text>
<text x="18" y="91.3">7. WIRING INSULATION SHALL BE PVC, TFE, PTFE, FEP, POLYCHLOROPRENE, OR</text>
<text x="21.4" y="94.8">POLYIMIDE IN ACCORDANCE WITH UL WIRE STANDARD WITH VOLTAGE RATING</text>
<text x="21.4" y="101.7">RATED V-2 OR BETTER UNDER UL-94.</text>
<text x="21.4" y="98.2">AT LEAST 125 V AND OPERATING TEMP AT LEAST 80 C. CONNECTORS MUST BE</text>
<text x="19" y="109">8.</text>
<text x="22.7" y="112.9">P1 LABEL TEXT:</text>
<text x="22.9" y="109">PRINT LABEL AS INDICATED:</text>
<text x="28" y="116.3">WH-00112</text>
<text x="28" y="119.8">REV. C09</text>
<text x="28" y="123.3">CN13</text>
<text x="22.7" y="130.2">P2 LABEL TEXT: NONE</text>
<text x="22.7" y="126.7">P1 LABEL COLOR: YELLOW</text>
<text x="22.7" y="137.1">P3 LABEL TEXT: NONE</text>
<text x="22.7" y="133.7">P2 LABEL COLOR: RED</text>
<text x="22.7" y="140.6">P3 LABEL COLOR: BLUE</text>
<text x="19" y="147.9">9.</text>
<text x="22.9" y="147.9">INSTALL SHIELDING WIRE (ITEM 10) AS DETAILED</text>
<text x="22.7" y="151.8">IN WORK INSTRUCTION FILE000304.</text>
<text x="18.4" y="159.1">10.</text>
<text x="22.9" y="159.1">WRAP BOTH CABLES WITH PET FLEECE TAPE.</text>
<text x="22.7" y="162.9">BEGIN WRAP AT P2/P3 CONNECTOR END.</text>
<text x="22.7" y="166.4">COVER TAIL-END OF EACH WRAP WITH A SINGLE LOOP OF TAPE.</text>
<text x="22.7" y="173.3">WRAP PITCH: 10</text>
<text x="22.7" y="169.9">ADHERE LOOP TO ITSELF (ADHESIVE-SIDE TO ADHESIVE-SIDE).</text>
<text x="43.9" y="173.3">2MM</text>
<text x="22.7" y="176.8">MAX OD OF EACH WRAPPED CABLE: 5MM</text>
<text x="22.7" y="180.3">TAPE LENGTH PER WRAP: 270MM</text>
<text x="22.7" y="183.8">TAPE LENGTH PER WRAP TERMINATION: 30MM</text>
<text x="15.4" y="209.8">WIRE #</text>
<text x="31.8" y="205.3">PIN ARRANGEMENT TABLE</text>
<text x="34.9" y="209.8">COLOR</text>
<text x="54.3" y="209.8">P 1 PIN #</text>
<text x="68.3" y="209.8">P2 PIN #</text>
<text x="18.6" y="214.2">1</text>
<text x="37.2" y="214.2">BLK</text>
<text x="58.7" y="214.2">1</text>
<text x="70.8" y="214.2">A01</text>
<text x="18.6" y="218.7">2</text>
<text x="36.9" y="218.7">RED</text>
<text x="58.7" y="218.7">2</text>
<text x="71" y="218.7">B01</text>
<text x="18.6" y="223.2">3</text>
<text x="18.6" y="227.7">4</text>
<text x="36.7" y="227.7">WHT</text>
<text x="37.2" y="223.2">YEL</text>
<text x="58.7" y="223.2">3</text>
<text x="58.7" y="227.7">4</text>
<text x="70.8" y="223.2">A02</text>
<text x="71" y="227.7">B02</text>
<text x="110" y="226.8">ITEM NO.</text>
<text x="127.3" y="226.8">P/N</text>
<text x="141.7" y="226.8">MFG</text>
<text x="154.1" y="226.8">MFG P/N</text>
<text x="167.2" y="226.8">DESCRIPTION</text>
<text x="246.4" y="226.8">QTY</text>
<text x="256.7" y="226.8">UOM</text>
<text x="18.6" y="232.1">5</text>
<text x="25.9" y="232.1">SHIELD (ORG, 28AWG)</text>
<text x="58.7" y="232.1">5</text>
<text x="70.8" y="232.1">A03</text>
<text x="114.5" y="230.2">1</text>
<text x="114.5" y="233.7">2</text>
<text x="123.9" y="230.2">OE-00338</text>
<text x="123.9" y="233.7">OE-00317</text>
<text x="139.3" y="230.2">TENSILITY</text>
<text x="154.2" y="230.2">30-00491</text>
<text x="167.2" y="230.2">CABLE, 4-CONDUCTOR 28AWG SHIELDED</text>
<text x="167.2" y="233.7">CONNECTOR HOUSING, JST-PA 10POS</text>
<text x="247.1" y="230.2">AR</text>
<text x="248.1" y="233.7">1</text>
<text x="256.2" y="233.7">EACH</text>
<text x="257.3" y="230.2">mm</text>
<text x="33.6" y="236.6">NOT USED</text>
<text x="71" y="236.6">B03</text>
<text x="114.5" y="237.1">3</text>
<text x="123.9" y="237.1">OE-00295</text>
<text x="167.2" y="237.1">CONN TERM PHD CRIMP 24-28AWG TIN (JST-PA)</text>
<text x="247.4" y="237.1">10</text>
<text x="256.2" y="237.1">EACH</text>
<text x="18.6" y="245.5">6</text>
<text x="37.2" y="245.5">BLK</text>
<text x="58.7" y="245.5">6</text>
<text x="68.3" y="241.1">P3 PIN #</text>
<text x="70.8" y="245.5">A01</text>
<text x="114.5" y="242">4</text>
<text x="123.9" y="242">OE-00311</text>
<text x="167.2" y="240.7">CONNECTOR HOUSING, AMPHENOL MINITEK MEZZSELECT 6POS</text>
<text x="167.2" y="243.2">2MM, DUAL ROW</text>
<text x="248.1" y="242">2</text>
<text x="256.2" y="242">EACH</text>
<text x="18.6" y="250">7</text>
<text x="36.9" y="250">RED</text>
<text x="58.7" y="250">7</text>
<text x="71" y="250">B01</text>
<text x="114.5" y="251.3">6</text>
<text x="114.5" y="247.4">5</text>
<text x="123.7" y="251.3">CN-00031</text>
<text x="123.9" y="247.4">OE-00312</text>
<text x="167.2" y="247.4">CONN TERM FEMALE 26-30AWG CRIMP (MINITEK MEZZSELECT)</text>
<text x="167.2" y="251.3">HEAT SHRINK TUBING, 1.5MM RECOVERED ID</text>
<text x="247.4" y="247.4">10</text>
<text x="247.4" y="251.3">40</text>
<text x="256.2" y="247.4">EACH</text>
<text x="257.4" y="251.3">MM</text>
<text x="18.6" y="254.5">8</text>
<text x="37.2" y="254.5">YEL</text>
<text x="58.7" y="254.5">8</text>
<text x="70.8" y="254.5">A02</text>
<text x="114.5" y="254.7">7</text>
<text x="123.7" y="254.7">CN-00029</text>
<text x="167.2" y="254.7">LABEL, HEAT SHRINK, YELLOW</text>
<text x="248.1" y="254.7">1</text>
<text x="256.2" y="254.7">EACH</text>
<text x="17.9" y="263.4">10</text>
<text x="18.6" y="258.9">9</text>
<text x="25.9" y="263.4">SHIELD (ORG, 28AWG)</text>
<text x="36.7" y="258.9">WHT</text>
<text x="58" y="263.4">10</text>
<text x="58.7" y="258.9">9</text>
<text x="70.8" y="263.4">A03</text>
<text x="71" y="258.9">B02</text>
<text x="114.5" y="258">8</text>
<text x="114.5" y="261.3">9</text>
<text x="123.7" y="258">CN-00026</text>
<text x="123.7" y="261.3">CN-00027</text>
<text x="167.2" y="258">LABEL, HEAT SHRINK, RED</text>
<text x="167.2" y="261.3">LABEL, HEAT SHRINK, BLUE</text>
<text x="248.1" y="258">1</text>
<text x="248.1" y="261.3">1</text>
<text x="256.2" y="258">EACH</text>
<text x="256.2" y="261.3">EACH</text>
<text x="33.6" y="267.9">NOT USED</text>
<text x="71" y="267.9">B03</text>
<text x="113.8" y="264.7">10</text>
<text x="113.8" y="268.2">11</text>
<text x="123.7" y="268.2">CN-00040</text>
<text x="123.9" y="264.7">OE-00339</text>
<text x="167.2" y="264.7">WIRE, 28 GA., 19 STRAND, 0RANGE</text>
<text x="167.2" y="268.2">TAPE, NOISE DAMPENING</text>
<text x="246.7" y="268.2">600</text>
<text x="247.1" y="264.7">AR</text>
<text x="257.3" y="264.7">mm</text>
<text x="257.3" y="268.2">mm</text>
<text x="343.5" y="264.3">DWG NUMBER</text>
<text x="377.3" y="268.1">2:1</text>
<text x="399.9" y="268.1">1 of 1</text>
</g>
<text font-size="2.4" x="366.5" y="267.8">SCALE</text>
<g font-size="2.1">
<text x="353.7" y="11.4">REVISION TABLE</text>
<text x="312" y="14.9">REVISION</text>
<text x="346.3" y="14.9">DESCRIPTION</text>
<text x="387.6" y="14.9">DATE</text>
<text x="399" y="14.9">APPROVED</text>
<text x="316.3" y="22">C</text>
<text x="316.3" y="18.5">B</text>
<text x="339.4" y="18.5">RELEASE TO PRODUCTION</text>
<text x="339.7" y="22">UPDATE PER DFM REVIEW</text>
<text x="385.7" y="18.5">07AUG17</text>
<text x="385.9" y="22">11SEP17</text>
<text x="398" y="18.5">J UMHOEFER</text>
<text x="398" y="22">J UMHOEFER</text>
<text x="315.1" y="25.6">C01</text>
<text x="315.1" y="29.1">C02</text>
<text x="338.2" y="25.6">CORRECT WIRING AT P2 &amp; P3</text>
<text x="339.9" y="29.1">CHANGE CABLE TO 19 GA.</text>
<text x="385.8" y="29.1">12OCT17</text>
<text x="385.9" y="25.6">13SEP17</text>
<text x="398" y="25.6">J UMHOEFER</text>
<text x="398" y="29.1">J UMHOEFER</text>
<text x="315.1" y="32.7">C03</text>
<text x="337.3" y="32.7">CHANGE WIRE P/N AND COLOR</text>
<text x="385.8" y="32.7">13OCT17</text>
<text x="398" y="32.7">J UMHOEFER</text>
<text x="315.1" y="36.2">C04</text>
<text x="315.1" y="39.8">C05</text>
<text x="338.6" y="39.8">REMOVE MFG FROM ITEM 10</text>
<text x="345.7" y="36.2">ADDED NOTE 9</text>
<text x="385.8" y="36.2">19OCT17</text>
<text x="386" y="39.8">24JAN18</text>
<text x="398" y="36.2">J UMHOEFER</text>
<text x="398" y="39.8">J UMHOEFER</text>
<text x="315.1" y="43.3">C06</text>
<text x="315.1" y="46.9">C07</text>
<text x="333.6" y="43.3">CORRECT P1, P2, &amp; P3 LABEL COLORS</text>
<text x="334.6" y="46.9">UPDATE INSULATION SPEC (NOTE 7)</text>
<text x="385.7" y="43.3">07MAY18</text>
<text x="385.7" y="46.9">09MAY18</text>
<text x="398" y="43.3">J UMHOEFER</text>
<text x="398" y="46.9">J UMHOEFER</text>
<text x="315.1" y="50.4">C08</text>
<text x="325" y="54">UPDATED NOTE 10. ADDED TAPE WRAP TERMINATION.</text>
<text x="325.7" y="50.4">ADDED NOISE DAMPENING TAPE (ITEM 11 &amp; NOTE 10)</text>
<text x="385.7" y="50.4">25MAY18</text>
<text x="398" y="50.4">J UMHOEFER</text>
<text x="315.1" y="55">C09</text>
<text x="331.7" y="56.1">ADDED LABEL AND TAPE LOCATION DIMS.</text>
<text x="385.7" y="55">29MAY18</text>
<text x="398" y="55">J UMHOEFER</text>
<text x="269.2" y="236.1">SPECIFIED, DIMENSIONS</text>
<text x="271" y="234">UNLESS OTHERWISE</text>
<text x="278.2" y="238.3">ARE IN</text>
<text x="269" y="244">INTERPRET DIMENSIONS</text>
<text x="272.2" y="246.1">AND TOLERANCES</text>
<text x="272.5" y="248.2">PER ASME Y14.5M</text>
<text x="272.8" y="250.4">TRAILING ZEROS</text>
<text x="303.3" y="248.8">UNLESS OTHERWISE SPECIFIED</text>
<text x="267.7" y="256.6">DO NOT SCALE DRAWING</text>
<text x="270.7" y="252.5">DENOTE TOLERANCE</text>
<text x="306.4" y="252.7">APPROVED</text>
<text x="307.3" y="256.4">E SATHER</text>
<text x="330.4" y="256.4">11JUL17</text>
<text x="331.8" y="252.7">DATE</text>
<text x="267.7" y="260.3">THIRD ANGLE PROJECTION</text>
</g>
<g font-size="1.7">
<text x="14.9" y="12.2">INFORMATION AND SPECIFICATIONS CONTAINED HEREIN ARE CONFIDENTIAL</text>
<text x="14.9" y="14.5">AND PROPRIETARY. THEY ARE THE PROPERTY OF MAYFIELD ROBOTICS, AND</text>
<text x="14.9" y="16.7">SHALL NOT BE REPRODUCED, COPIED OR USED IN WHOLE OR IN PART FOR</text>
<text x="14.9" y="19">ANY REASON WITHOUT WRITTEN PERMISSION OF MAYFIELD ROBOTICS.</text>
</g>
<g font-size="1.1">
<text x="298" y="255.2">DRAWN BY</text>
<text x="298.1" y="259.2">DESIGNED BY</text>
<text x="400.6" y="262.6">REV</text>
<text x="342.5" y="266.3">SIZE</text>
<text x="388.8" y="266.4">SHEET</text>
</g>
</svg>
